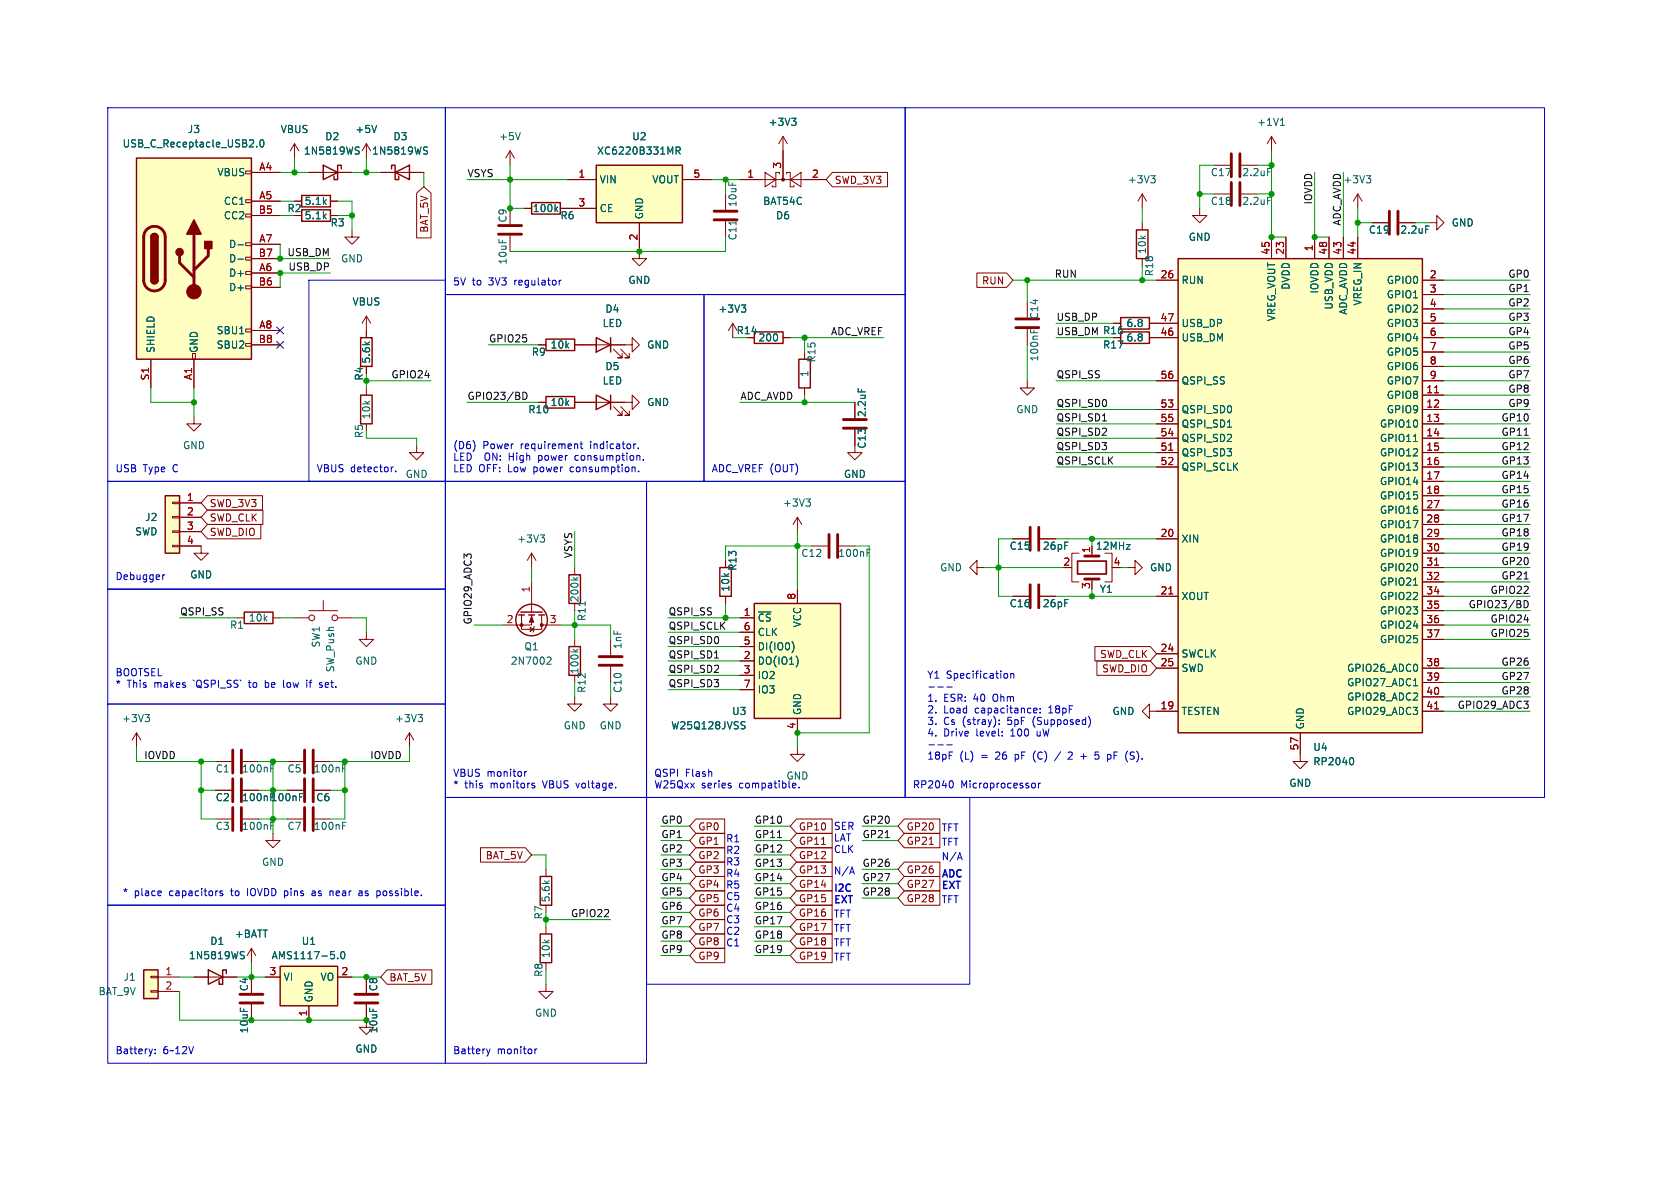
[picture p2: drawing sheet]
<svg xmlns="http://www.w3.org/2000/svg" width="297mm" height="210mm" viewBox="0 0 297 210" stroke-linecap="round" stroke-linejoin="round" font-family="sans-serif">
<g fill="none" stroke="#840000" stroke-width=".18">
<path d="M43.4 37.8h1v.6h-1zM43.4 35.3h1v.5h-1zM43.4 30.2h1v.5h-1zM44.4 30.5h5.1M44.4 35.6h5.1M44.4 38.1h5.1M52.1 35.6h1.2M52.1 25.4l-.8 1.3M52.1 25.4v2.5M52.1 25.4l.7 1.3M54.6 30.5h7.6M58.4 35.6h1.3"/>
<path d="M58.4 38.1h1.3M64.8 25.4l-.8 1.3M64.8 25.4v2.5M64.8 25.4l.7 1.3M67.3 30.5h7.6M73.7 34.1l1.2-1.1 1.3 1.1v8h-2.5zM90.2 26.7v2.5M90.2 26.7l-.8 1.2M90.2 26.7l.7 1.2M92.7 36.8h1.3M99.1 36.8h6.3M100.3 31.8h5.1"/>
<path d="M113 39.4v6.3h1.3l-1.3 1.3-1.2-1.3h1.2M120.6 31.8h5.1M128.3 34.3v2.8M128.3 39.1v2.8M130.8 31.8h15.2M135.3 30.5l1.9 1.3-1.9 1.2zM137.8 30.7v-.2h-.6v2.5h-.7v-.2M138.4 24.1v7.7M138.4 24.1l-.7 1.3M138.4 24.1l.8 1.3M139.1 30.7v-.2h.6v2.5h.6v-.2M139.7 31.8l1.9-1.3v2.5z"/>
<path d="M147.2 30.5h9.7v2.5h-9.7l-1.2-1.2zM201.9 34.3v2.5M201.9 39.4v1.2M201.9 34.3l-.7 1.3M201.9 34.3l.8 1.3M212.1 36.8v1.3h1.3l-1.3 1.3-1.3-1.3h1.3M214.6 34.3h2.8M214.6 29.2h2.8M219.5 34.3h2.7M219.5 29.2h2.7M224.8 24.1l-.8 1.3M224.8 24.1v2.6"/>
<path d="M224.8 24.1l.8 1.3M240 34.3v2.5M240 34.3l-.7 1.3M240 34.3l.8 1.3M242.6 39.4h2.8M247.4 39.4h2.8M252.7 39.4h1.3v-1.3l1.3 1.3-1.3 1.2v-1.2M43.4 58.2h1v.5h-1zM43.4 50.5h1v.6h-1zM43.4 48h1v.5h-1zM43.4 45.5h1v.5h-1zM43.4 42.9h1v.5h-1z"/>
<path d="M44.4 48.3h5.1M44.4 43.2h5.1M44.4 58.4h5.1M44.4 50.8h5.1M44.4 45.7h5.1M62.2 40.6v1.3h1.3l-1.3 1.3-1.2-1.3h1.2M64.8 55.9v3.8M64.8 55.9l-.8 1.3M64.8 55.9l.7 1.3M90.2 41.7v2.8M129.5 57.2l.8 1.2M129.5 57.2v2.5"/>
<path d="M129.5 57.2l-.7 1.2M138.4 59.7h1.3M172.7 48.3h5.3l1.1 1.2-1.1 1.3h-5.3zM181.6 53.3v2.8M181.6 58.2v2.8M196.8 57.2h1.3M201.9 45.7v1.3M203.2 59.7h5.1M203.2 57.2h5.1M204.5 49.5h3.8M224.8 41.9v3.8M227.3 41.9v3.8"/>
<path d="M232.4 41.9v3.8M234.9 41.9v3.8M237.5 41.9v3.8M240 41.9v3.8M251.5 49.5h3.8M251.5 52.1h3.8M251.5 54.6h3.8M251.5 59.7h3.8M251.5 57.2h3.8M26.7 63.5v5.1M34 62.5h.5v1h-.5zM34.3 73.7v1.2h1.3l-1.3 1.3-1.3-1.3h1.3"/>
<path d="M34.3 63.5v5.1M43.4 60.7h1v.5h-1zM44.4 61h5.1M64.8 68.6v1.3M73.7 78.7v1.3h1.2l-1.2 1.3-1.3-1.3h1.3M95.2 61h1.3M95.2 71.1h1.3M101.6 61h10.2v-1.3l1.2 1.3-1.2 1.2v-1.2M101.6 71.1h10.2v-1.2l1.2 1.2-1.2 1.3v-1.3M108.5 71.9l1.5 1.5h-.8h.8v-.8M108.5 61.7l1.5 1.5h-.8h.8v-.7M109.7 71.9l1.6 1.5h-.8h.8v-.8"/>
<path d="M109.7 61.7l1.6 1.5h-.8h.8v-.7M142.2 62.2v1.3M142.2 68.6v1.3M151.1 75.9v4.1h1.3l-1.3 1.3-1.2-1.3h1.2M151.1 71.1v2.8M181.6 67.3v1.3h1.3l-1.3 1.3-1.3-1.3h1.3M204.5 72.4h3.8M204.5 74.9h3.8M204.5 77.5h3.8M204.5 67.3h3.8M251.5 69.9h3.8M251.5 72.4h3.8"/>
<path d="M251.5 74.9h3.8M251.5 77.5h3.8M251.5 67.3h3.8M251.5 62.2h3.8M251.5 64.8h3.8M30.5 96.4h1.2v.2h-1.2zM30.5 93.9h1.2v.2h-1.2zM30.5 91.3h1.2v.3h-1.2zM30.5 88.8h1.2v.2h-1.2zM31.7 96.5h3.9v1.3h1.2l-1.2 1.3-1.3-1.3h1.3M31.7 88.9h3.9M31.7 91.4h3.9"/>
<path d="M31.7 94h3.9M36.7 92.7h9.4v2.6h-9.4l-1.1-1.3zM36.7 87.6h9.7v2.6h-9.7l-1.1-1.3zM36.7 90.2h9.8v2.5h-9.8l-1.1-1.3zM94 97.8v2.5M94 97.8l-.8 1.3M94 97.8l.7 1.3M128.3 99.1v1.2M141 91.4l-.8 1.3M141 91.4v2.6M141 91.4l.7 1.3M143.5 96.5h2.8"/>
<path d="M148.3 96.5h2.8M179.1 95.3h2.8M183.9 95.3h2.8M190.8 97.8h-1.3v5.1h1.3M193 96.5v1.3M195.3 97.8h1.3v5.1h-1.3M204.5 95.3h3.8M204.5 80h3.8M204.5 82.6h3.8M251.5 95.3h3.8M251.5 80h3.8M251.5 82.6h3.8"/>
<path d="M251.5 85.1h3.8M251.5 87.6h3.8M251.5 90.2h3.8M251.5 92.7h3.8M251.5 97.8h3.8M41.9 109.2h1.3M48.3 109.2h1.2M52.1 109.2h2.5M54.6 108h5.1M57.1 106.2v1.8M59.7 109.2h2.5M64.8 111.8v1.2h1.2l-1.2 1.3-1.3-1.3h1.3"/>
<path d="M92.2 108.7v2.6h3.6v-2.6M93.7 110.9l.7 .4-.7 .3zM94 108.7v1.8h-5.1M94 102.9v5.3M94.5 110.7l-.1 .2v.7l-.2 .2M95.8 110.5h3.3M101.6 100.3v1.3M101.6 106.7v1.3M101.6 113v1.3M101.6 119.4v1.3M107.9 113v2.8M107.9 117.9v2.8"/>
<path d="M128.3 105.4v1.3M130.8 109.2h2.5M130.8 116.8h2.5M130.8 119.4h2.5M130.8 114.3h2.5M130.8 111.8h2.5M141 104.1v2.6M172.7 100.3v1.3l-1.3-1.3 1.3-1.2v1.2h1.3M179.1 105.4h2.8M183.9 105.4h2.8M189.2 100.3h.3M193 102.4v.5"/>
<path d="M193.6 114.3h9.8l1.1 1.3-1.1 1.2h-9.8zM193.9 116.8h9.5l1.1 1.3-1.1 1.3h-9.5zM199.4 100.3h1.3v-1.2l1.2 1.2-1.2 1.3v-1.3M204.5 105.4h3.8M204.5 115.6h3.8M204.5 118.1h3.8M251.5 110.5h3.8M251.5 100.3h3.8M251.5 105.4h3.8M251.5 118.1h3.8M251.5 102.9h3.8M251.5 108h3.8"/>
<path d="M251.5 113h3.8M24.1 129.5l-.7 1.3M24.1 129.5v2.6M24.1 129.5l.8 1.3M38.1 134.6h2.8M38.1 139.7h2.8M42.9 134.6h2.8M42.9 139.7h2.8M50.8 134.6h2.8M50.8 139.7h2.8M55.6 134.6h2.8M55.6 139.7h2.8"/>
<path d="M72.4 129.5l.8 1.3M72.4 129.5v2.6M72.4 129.5l-.8 1.3M101.6 123.2v1.3h1.3l-1.3 1.2-1.3-1.2h1.3M107.9 123.2v1.3h1.3l-1.3 1.2-1.2-1.2h1.2M130.8 121.9h2.5M141 132.1v1.3h1.2l-1.2 1.2-1.3-1.2h1.3M141 127v2.5M203.2 125.7v1.3l-1.3-1.3 1.3-1.2v1.2h5.1M229.9 129.5v5.1h1.2l-1.2 1.3-1.3-1.3h1.3M251.5 125.7h3.8M251.5 120.7h3.8"/>
<path d="M251.5 123.2h3.8M38.1 144.8h2.8M42.9 144.8h2.8M48.3 147.3v1.3h1.2l-1.2 1.3-1.3-1.3h1.3M50.8 144.8h2.8M55.6 144.8h2.8M84.9 149.9h8l1.1 1.2-1.1 1.3h-8zM96.5 153.7v1.2M123 144.8h5.1v2.5h-5.1l-1.1-1.2zM123 152.4h5.1v2.5h-5.1l-1.1-1.2zM123 147.3h5.1v2.6h-5.1l-1.1-1.3zM123 149.9h5.1v2.5h-5.1l-1.1-1.3z"/>
<path d="M123 154.9h5.1v2.6h-5.1l-1.1-1.3zM123 157.5h5.1v2.5h-5.1l-1.1-1.2zM140.8 144.8h6.3v2.5h-6.3l-1.1-1.2zM140.8 147.3h6.3v2.6h-6.3l-1.1-1.3zM140.8 157.5h6.3v2.5h-6.3l-1.1-1.2zM140.8 154.9h6.3v2.6h-6.3l-1.1-1.3zM140.8 149.9h6.3v2.5h-6.3l-1.1-1.3zM140.8 152.4h6.3v2.5h-6.3l-1.1-1.2zM145.2 149.3h.8M159.9 147.3h6.3v2.6h-6.3l-1.2-1.3zM159.9 154.9h6.3v2.6h-6.3l-1.2-1.3zM159.9 157.5h6.3v2.5h-6.3l-1.2-1.2z"/>
<path d="M159.9 144.8h6.3v2.5h-6.3l-1.2-1.2zM159.9 152.4h6.3v2.5h-6.3l-1.2-1.2zM164.3 149.3h.7M26.7 175.1h1.2v.3h-1.2zM26.7 172.6h1.2v.2h-1.2zM27.9 172.7h3.8M27.9 175.3h3.8M34.3 172.7h7.6M44.4 167.6v2.6M44.4 177.5v2.8M44.4 167.6l-.7 1.3M44.4 167.6l.8 1.3"/>
<path d="M47 172.7h2.5M54.6 177.8v2.5M59.7 172.7h2.5M64.8 177.5v4.1h1.2l-1.2 1.3-1.3-1.3h1.3M64.8 172.7v2.8M68.4 171.4h7.9v2.6h-7.9l-1.1-1.3zM96.5 174v1.3h1.3l-1.3 1.2-1.3-1.2h1.3M96.5 163.8v1.3M123 160h5.1v2.6h-5.1l-1.1-1.3zM123 167.6h5.1v2.6h-5.1l-1.1-1.3zM123 162.6h5.1v2.5h-5.1l-1.1-1.3zM123 165.1h5.1v2.5h-5.1l-1.1-1.2z"/>
<path d="M140.8 160h6.3v2.6h-6.3l-1.1-1.3zM140.8 165.1h6.3v2.5h-6.3l-1.1-1.2zM140.8 167.6h6.3v2.6h-6.3l-1.1-1.3zM140.8 162.6h6.3v2.5h-6.3l-1.1-1.3z"/>
<circle cx="55.1" cy="109.2" r=".51"/>
<circle cx="59.2" cy="109.2" r=".51"/>
</g>
<g fill="none" stroke="#006464" stroke-width=".18">
<path d="M45.4 25.9v.1M46.1 24.8l.1-.1a.68 .68 0 0 1 .5 .6 .68 .68 0 0 1-.5 .7l-.1-.1-.2-.4zM63 26h.5M63 26.6l.4 .1 .1 .3-.2 .2h-.3M66.6 22.2l-.4 1.2M75.1 26h.5M75.1 26.6l.4 .1 .1 .3-.3 .2h-.3M92 23.4l-.4 1.3M98.2 36.9l.4 .5M98.6 36.6l-.5 .4M119.5 26.6h.6l.2-.2-.1-.3-.7-.1v1.2M119.8 26.6l.5 .6"/>
<path d="M130.1 39v.8M139.9 20.9h.8l-.4 .5M140.5 21.4l.2 .2v.3l-.2 .3M203.4 31.1h.8l-.4 .4M204 31.5l.2 .3v.3l-.2 .2M224.1 34.9h.6M224.1 29.8h.6M226.4 22.2h.7M226.5 21.2l.2-.3v1.3M241.5 31.1h.8l-.4 .4M242.1 31.5l.2 .3v.3l-.2 .2M252 39.9h.6"/>
<path d="M42.1 43.3h.9M42.1 45.8h.9M131.1 53.9h.7l-.4 .5M131.6 54.4l.2 .2v.3l-.2 .3M182.2 58.2v.6M182.8 58.4v.4M151.7 68.7v.6M217 75.5h.7M249.9 78h.7M95.5 94.6h.8l-.4 .4M96 95l.3 .3v.3l-.3 .2M142.5 88.2h.8l-.5 .5"/>
<path d="M143 88.7l.3 .2v.3l-.3 .3M153.3 97.7h.4M153.3 97.1h.6M96.9 116.1l.4 .1 .1 .3-.8 .9h.8M101.3 114.8l.5 .4M101.3 102.1l.5 .4M102.2 114.8l-.5 .3M102.2 102.1l-.5 .3M103.4 106.3v.8M140.1 113.5a1.49 1.49 0 0 1 0 1.8M141 116.5v.9M249.9 103.4h.7"/>
<path d="M25.6 126.3h.8l-.4 .5M26.2 126.8l.2 .2v.3l-.2 .3M47.9 135.8h.4M47.9 135.2h.6M60.6 135.8h.4M60.6 135.2h.6M73.9 126.3h.8l-.4 .5M74.4 126.8l.3 .2v.3l-.3 .3M131.2 127.6h.5M131.5 128.2l.2 .3-.2 .3M239 133.9a.79 .79 0 0 1 0 1.3M249.9 121.2h.7"/>
<path d="M47.9 146h.4M47.9 145.4h.6M52.9 140.9h.5M52.9 140.3h.7M60.6 146h.4M60.6 145.4h.6M42.7 168.8l.4 .1 .1 .3-.2 .3h-.3M42.7 168.2l.5 .1M59.7 169.4v.1M60.4 168.3l.1-.1a.68 .68 0 0 1 .5 .7 .68 .68 0 0 1-.5 .6 .84 .84 0 0 1-.1-1.2z"/>
</g>
<g fill="none" stroke="#840000" stroke-width=".25">
<path d="M24.1 27.9h20.3v35.6h-20.3zM53.3 34.5h5.1v2.1h-5.1zM53.3 37.1h5.1v2h-5.1zM57.1 29.2l2.6 1.3-2.6 1.3zM60.3 29.8v-.6h-.6v2.6h-.6v-.7M69.2 29.8v-.6h.6v2.6h.7v-.7M69.8 30.5l2.6-1.3v2.6zM94 35.8h5.1v2h-5.1zM105.4 29.2h15.2v10.2h-15.2zM26.7 49.5a.64 .64 0 0 0 .6 .7 .64 .64 0 0 0 .6-.7M26.7 41.9a.64 .64 0 0 1 .6-.6 .64 .64 0 0 1 .6 .6M63.8 59.7h2v5.1h-2z"/>
<path d="M96.5 59.9h5.1v2.1h-5.1zM105.4 59.7l2.5 1.3-2.5 1.2zM107.9 59.7v2.5M133.3 58.7h5.1v2h-5.1zM198.1 58.7h5.1v2h-5.1zM198.1 56.1h5.1v2.1h-5.1zM200.9 40.6h2v5.1h-2zM208.3 45.7h43.2v83.8h-43.2zM63.8 69.9h2v5h-2zM96.5 70.1h5.1v2h-5.1zM105.4 69.9l2.5 1.2-2.5 1.3zM107.9 69.9v2.5"/>
<path d="M141.2 63.5h2.1v5.1h-2.1zM29.2 87.6h2.5v10.2h-2.5zM43.2 108.2h5.1v2h-5.1zM91.7 108.7h1M92.1 108.2h3.8M93.5 108.7h1M95.2 108.7h1.1M100.6 114.3h2v5.1h-2zM100.6 101.6h2v5.1h-2zM127.3 100.3h2v5.1h-2zM133.3 106.7h15.3v20.3h-15.3zM95.5 154.9h2v5.1h-2z"/>
<path d="M25.4 171.5h2.5v5h-2.5zM36.8 171.5l2.6 1.2-2.6 1.3zM40 172.1v-.6h-.6v2.5h-.7v-.6M49.5 170.8h10.2v7h-10.2zM95.5 165.1h2v5.1h-2z"/>
<circle cx="94" cy="109.6" r="2.79"/>
</g>
<g fill="#840000" stroke="#840000" stroke-width=".18">
<path d="M94 109l.4 1h-.8z"/>
<circle cx="92.2" cy="110.5" r=".25"/>
<circle cx="95.8" cy="110.5" r=".25"/>
<circle cx="34.3" cy="51.6" r="1.27"/>
<circle cx="138.4" cy="31.7" r=".25"/>
</g>
<g fill="#ffffc2" stroke="#ffffc2" stroke-width=".18">
<path d="M24.1 27.9h20.3v35.6h-20.3z"/>
<path d="M105.4 29.2h15.2v10.2h-15.2z"/>
<path d="M133.3 106.7h15.3v20.3h-15.3z"/>
<path d="M208.3 45.7h43.2v83.8h-43.2z"/>
<path d="M25.4 171.5h2.5v5h-2.5z"/>
<path d="M29.2 87.6h2.5v10.2h-2.5z"/>
<path d="M49.5 170.8h10.2v7h-10.2z"/>
</g>
<g fill="none" stroke="#840000" stroke-width=".51">
<path d="M88.1 39.9h4.1M126.2 37.3h4.1M126.2 38.9h4.1M217.7 27.2v4M217.7 32.3v4M219.2 27.2v4M219.2 32.3v4M245.6 37.3v4.1M247.1 37.3v4.1M26 40.6a1.9 1.9 0 0 1 2-.4 1.9 1.9 0 0 1 1.2 1.7v7.6a1.91 1.91 0 0 1-1.9 1.9 1.91 1.91 0 0 1-1.9-1.9v-7.8l.2-.6zM31.7 45.2v1.3l2.6 2.5M34.3 41.4v10.2"/>
<path d="M36.8 43.9v1.3l-2.5 2.6M88.1 41.4h4.1M179.6 57.9h4M179.6 56.4h4M149.1 74.2h4.1M149.1 75.7h4.1M146.6 94.5v4.1M148.1 94.5v4.1M182.1 93.2v4.1M183.6 93.2v4.1M191.8 98.3h2.5M105.9 116.1h4.1"/>
<path d="M105.9 117.6h4.1M182.1 103.4v4M183.6 103.4v4M191.8 102.4h2.5M41.1 132.6v4.1M41.1 137.7v4M42.7 132.6v4.1M42.7 137.7v4M53.8 132.6v4.1M53.8 137.7v4M55.4 132.6v4.1M55.4 137.7v4"/>
<path d="M41.1 142.7v4.1M42.7 142.7v4.1M53.8 142.7v4.1M55.4 142.7v4.1M42.4 177.3h4.1M42.4 175.8h4.1M62.7 177.3h4.1M62.7 175.8h4.1"/>
</g>
<g fill="#840000" stroke="#840000" stroke-width=".25">
<path d="M26.7 49.5h1.2a.64 .64 0 0 1-.6 .7 .64 .64 0 0 1-.6-.7z"/>
<path d="M26.7 41.9h1.2v7.6h-1.2z"/>
<path d="M26.9 41.5a.64 .64 0 0 1 .6-.2 .64 .64 0 0 1 .4 .6h-1.2z"/>
<path d="M34.3 38.9l1.3 2.5h-2.6z"/>
<path d="M36.2 42.7h1.3v1.2h-1.3z"/>
<circle cx="31.7" cy="44.6" r=".63"/>
</g>
<path d="M190.5 99.2h5.1v2.3h-5.1z" fill="none" stroke="#840000" stroke-width=".3"/>
<path d="M206.6 79.6h.7M253.6 69.4h.7M253.6 99.9h.7M206.6 105h.7M253.6 125.3h.7" fill="none" stroke="#a90000" stroke-width=".18"/>
<path d="M92.4 69.3a.64 .64 0 0 1 .8 .7 .64 .64 0 0 1-.8 .6zM194.9 74.4h.7M269.4 77h.8M126.3 116.3h.7M269.4 106.2a.64 .64 0 0 1 .8 .6 .64 .64 0 0 1-.8 .6zM269.4 102.4h.8M137.4 148.1h.8M156.5 148.1h.7" fill="none" stroke="#0f0f0f" stroke-width=".18"/>
<g fill="none" stroke="#0000c2" stroke-width=".18">
<path d="M19 19.1h59.7v66h-59.7zM78.7 19.1h81.3v33h-81.3zM160 19.1h113v121.9h-113zM54.6 49.5h24.1v35.6h-24.1zM78.7 52.1h45.8v33h-45.8zM98.9 49.5v.9M99.2 49.5l-.3 .3M124.5 52.1h35.5v33h-35.5zM83.9 78.4v.9M102.5 78.5h.5M102.7 78v1.1l.3 .2M112.4 78.5h-.2"/>
<path d="M112.8 79.2v.1M19 85.1h59.7v19h-59.7zM69.5 82.6h-.2M70 83.3v.1M78.7 85.1h35.6v55.9h-35.6zM101.9 80.5l-.3 .3v.3l.3 .3M112.2 82.6l.1 .8M112.9 83.3v.1M113.7 81.2v.2M114.3 85.1h45.7v55.9h-45.7zM19 104.1h59.7v20.4h-59.7zM28.8 101.6v.9"/>
<path d="M29.1 101.6l-.3 .3M177.7 119l.3 .1 .1 .2v.5l-.4 .1M178.7 119.2l.2-.2 .3 .1v.8M178.7 119v.9M19 124.5h59.7v35.5h-59.7zM46.9 120.2v1.3M46.9 121.4l.1 .1M47 120.7h-.1M50.1 120.2v1.1l.2 .2M54.2 120.2v.2M54.2 120.7v.8M54.6 120.7h.5"/>
<path d="M56.6 120.7h.3M56.6 121.1h.3l.1 .2-.2 .2h-.2M92.7 136.4v.8M93.1 136.4l-.4 .2M94.1 138.5h.4M94.1 138.8l.5 .2-.1 .2-.4 .1M129.2 138.9v.3M140.6 139.2l-.3 .1M140.7 138.6v.1l-.6 .2M141.3 139.2v.1M164.2 121.5h1M164.2 131.7h1"/>
<path d="M165.8 121.5h1M165.8 131.7h1M167.4 121.5h.9M167.4 131.7h.9M168.2 138a.79 .79 0 0 1 0 1.3M176.6 128v.1M176.6 127.3v.1M182.5 138.5l.3-.1 .2 .3-.1 .5h-.4M182.8 126h.5M182.8 125.2h.4l.1 .3-.6 .1M182.8 133.1l-.1 .5 .1 .7M183.6 138.4v.9"/>
<path d="M183.9 125.9v.1M183.9 125.2v.2M183.9 138.4l-.3 .3M187.5 132.9l-1.1 1.6M189.5 133l-.5-.1-.2 .2M189.5 133.5l-.7 .7h.8M191.1 133.7h1M191.6 133.2v1M192.7 127l.1 .5-.1 .7M193.6 132.9h.6M193.7 133.4h.3l.3 .3-.1 .4-.5 .1M200 132.9l.5 .1"/>
<path d="M200 133.5l.4 .2M200.4 134.1l-.4 .1M28.5 157.6v.2l-.6 .1M39.3 157.6l-.3-.1-.1 .2v.2l.4 .1v.3h-.4M55.6 157.5l-.4 .1M55.6 157.9h-.3l-.2 .1 .1 .3h.4M58.4 157.6l.3-.1 .2 .2M63.5 158.3h.5M63.5 157.6h.5v.7M64 157.8l-.5 .1M67.1 157.6l.1 .1-.1 .6M78.7 141h35.6v47h-35.6z"/>
<path d="M114.3 141h57.1v33h-57.1zM150.3 154.2h.6M150.6 153.3l.4 1.2M169.4 151.6h.6M169.7 150.7l.4 1.3M19 160h59.7v28h-59.7zM27 185.4l-.4 .9M27.4 186.2v.1M27.4 185.5v.1M86 185.4l.3 .9M86.3 186.3l-.1 .3M86.6 185.4l-.3 .9"/>
<path d="M94.6 185.4v.9M94.9 185.4l-.3 .3"/>
</g>
<g fill="none" stroke="#009600" stroke-width=".18">
<path d="M49.5 30.5h5.1M49.5 35.6h2.6M49.5 38.1h2.6M52.1 27.9v2.6M59.7 35.6h2.5v5M59.7 38.1h2.5M62.2 30.5h5.1M64.8 27.9v2.6M74.9 30.5v2.5M82.5 31.8h17.8M90.2 29.2v7.6h2.5M125.7 31.8h5.1"/>
<path d="M128.3 31.8v2.5M201.9 36.8v2.6M212.1 34.3h2.5M214.6 29.2h-2.5v7.6M222.2 34.3h2.6M222.2 29.2h2.6M224.8 26.7v15.2h2.5M232.4 30.5v11.4h2.5M237.5 30.5v11.4M240 36.8v5.1M240 39.4h2.6M250.2 39.4h2.5"/>
<path d="M49.5 43.2v2.5h8.9M58.4 48.3h-8.9v2.5M128.3 41.9v2.6h-38.1M129.5 59.7h2.6M139.7 59.7h16.5M142.2 59.7v2.5M179.1 49.5h25.4M181.6 49.5v3.8M186.7 59.7h10.1M186.7 57.2h10.1M201.9 47v2.5M255.3 49.5h15.2"/>
<path d="M255.3 59.7h15.2M255.3 57.2h15.2M255.3 52.1h15.2M255.3 54.6h15.2M26.7 68.6v2.5h7.6M34.3 68.6v5.1M64.8 77.5h8.9v1.2M76.2 67.3h-11.4v1.3M82.5 71.1h12.7M86.4 61h8.8M130.8 71.1h20.3M142.2 69.9v1.2"/>
<path d="M181.6 61v6.3M186.7 77.5h17.8M186.7 67.3h17.8M186.7 74.9h17.8M186.7 72.4h17.8M255.3 77.5h15.2M255.3 67.3h15.2M255.3 74.9h15.2M255.3 72.4h15.2M255.3 69.9h15.2M255.3 64.8h15.2M255.3 62.2h15.2"/>
<path d="M101.6 94v6.3M141 94v10.1M143.5 96.5h-15.2v2.6M151.1 96.5h2.6v33h-12.7v2.6M179.1 95.3h-2.6v10.1h2.6M186.7 95.3h17.8M186.7 80h17.8M186.7 82.6h17.8M193 95.3v1.2M255.3 95.3h15.2M255.3 80h15.2M255.3 82.6h15.2"/>
<path d="M255.3 97.8h15.2M255.3 85.1h15.2M255.3 92.7h15.2M255.3 90.2h15.2M255.3 87.6h15.2M31.7 109.2h10.2M49.5 109.2h2.6M62.2 109.2h2.6v2.6M83.8 110.5h5.1M94 100.3v2.6M99.1 110.5h8.8v2.5M101.6 108v5"/>
<path d="M118.1 109.2h12.7M118.1 114.3h12.7M118.1 116.8h12.7M118.1 119.4h12.7M118.1 111.8h12.7M128.3 106.7v2.5M174 100.3h14M186.7 105.4h17.8M193 104.1v1.3M198.1 100.3h1.3M255.3 110.5h15.2M255.3 105.4h15.2"/>
<path d="M255.3 100.3h15.2M255.3 102.9h15.2M255.3 108h15.2M255.3 118.1h15.2M255.3 113h15.2M24.1 132.1v2.5h14M35.6 134.6v10.2h2.5M35.6 139.7h2.5M45.7 134.6h5.1M45.7 139.7h5.1M48.3 134.6v12.7M58.4 139.7h2.6"/>
<path d="M61 134.6v10.2h-2.6M72.4 132.1v2.5h-14M101.6 120.7v2.5M107.9 120.7v2.5M118.1 121.9h12.7M255.3 120.7h15.2M255.3 125.7h15.2M255.3 123.2h15.2M45.7 144.8h5.1M94 151.1h2.5v2.6M116.8 156.2h5.1M116.8 146.1h5.1"/>
<path d="M116.8 151.1h5.1M116.8 148.6h5.1M116.8 158.8h5.1M116.8 153.7h5.1M133.3 156.2h6.4M133.3 146.1h6.4M133.3 151.1h6.4M133.3 148.6h6.4M133.3 158.8h6.4M133.3 153.7h6.4M152.4 156.2h6.3M152.4 146.1h6.3"/>
<path d="M152.4 148.6h6.3M152.4 158.8h6.3M152.4 153.7h6.3M31.7 172.7h2.6M31.7 175.3v5h33.1M41.9 172.7h5.1M44.4 170.2v2.5M62.2 172.7h5.1M96.5 171.5v2.5M107.9 162.6h-11.4v1.2M116.8 163.8h5.1M116.8 166.4h5.1"/>
<path d="M116.8 168.9h5.1M116.8 161.3h5.1M133.3 163.8h6.4M133.3 166.4h6.4M133.3 168.9h6.4M133.3 161.3h6.4"/>
</g>
<path d="M48.9 57.8l1.2 1.2M50.1 57.8l-1.2 1.2M48.9 60.4l1.2 1.2M50.1 60.4l-1.2 1.2" fill="none" stroke="#000084" stroke-width=".18"/>
<g fill="#009600" stroke="#009600" stroke-width=".18">
<circle cx="49.5" cy="45.7" r=".46"/>
<circle cx="49.5" cy="48.3" r=".46"/>
<circle cx="64.8" cy="30.5" r=".46"/>
<circle cx="52.1" cy="30.5" r=".46"/>
<circle cx="62.2" cy="38.1" r=".46"/>
<circle cx="90.2" cy="36.8" r=".46"/>
<circle cx="35.6" cy="139.7" r=".46"/>
<circle cx="48.3" cy="139.7" r=".46"/>
<circle cx="35.6" cy="134.6" r=".46"/>
<circle cx="48.3" cy="134.6" r=".46"/>
<circle cx="61" cy="134.6" r=".46"/>
<circle cx="61" cy="139.7" r=".46"/>
<circle cx="34.3" cy="71.1" r=".46"/>
<circle cx="64.8" cy="67.3" r=".46"/>
<circle cx="101.6" cy="110.5" r=".46"/>
<circle cx="90.2" cy="31.8" r=".46"/>
<circle cx="128.3" cy="31.8" r=".46"/>
<circle cx="142.2" cy="71.1" r=".46"/>
<circle cx="193" cy="95.3" r=".46"/>
<circle cx="113" cy="44.5" r=".46"/>
<circle cx="142.2" cy="59.7" r=".46"/>
<circle cx="201.9" cy="49.5" r=".46"/>
<circle cx="181.6" cy="49.5" r=".46"/>
<circle cx="232.4" cy="41.9" r=".46"/>
<circle cx="240" cy="39.4" r=".46"/>
<circle cx="128.3" cy="109.2" r=".46"/>
<circle cx="193" cy="105.4" r=".46"/>
<circle cx="176.5" cy="100.3" r=".46"/>
<circle cx="141" cy="96.5" r=".46"/>
<circle cx="212.1" cy="34.3" r=".46"/>
<circle cx="224.8" cy="41.9" r=".46"/>
<circle cx="224.8" cy="29.2" r=".46"/>
<circle cx="224.8" cy="34.3" r=".46"/>
<circle cx="54.6" cy="180.3" r=".46"/>
<circle cx="48.3" cy="144.8" r=".46"/>
<circle cx="44.4" cy="172.7" r=".46"/>
<circle cx="44.4" cy="180.3" r=".46"/>
<circle cx="64.8" cy="172.7" r=".46"/>
<circle cx="64.8" cy="180.3" r=".46"/>
<circle cx="96.5" cy="162.6" r=".46"/>
<circle cx="141" cy="129.5" r=".46"/>
</g>
<g font-size="1.8" fill="#006464">
<text x="33.1" y="23.7">J3</text>
<text x="49.5" y="23.7">VBUS</text>
<text x="62.7" y="23.7">+5V</text>
<text x="135.8" y="22.5">+3V3</text>
<text x="222.1" y="22.5">+1V1</text>
<text x="21.6" y="26.3">USB_C_Receptacle_USB2.0</text>
<text x="53.6" y="27.5">1N5819WS</text>
<text x="57.4" y="25">D2</text>
<text x="65.7" y="27.5">1N5819WS</text>
<text x="69.5" y="25">D3</text>
<text x="88.1" y="25">+5V</text>
<text x="105.5" y="27.5">XC6220B331MR</text>
<text x="111.7" y="25">U2</text>
<text x="38.3" y="31.3">VBUS</text>
<text x="105.9" y="32.6">VIN</text>
<text x="115.2" y="32.6">VOUT</text>
<text x="199.3" y="32.6">+3V3</text>
<text x="214" y="31.3">C17</text>
<text x="219.5" y="31.3">2.2uF</text>
<text x="39.5" y="36.4">CC1</text>
<text x="39.5" y="39">CC2</text>
<text x="53.8" y="36.4">5.1k</text>
<text x="53.8" y="39">5.1k</text>
<text x="58.3" y="40.2">R3</text>
<text x="89.8" y="39.4" transform="rotate(-90 89.8 39.4)">C9</text>
<text x="94.1" y="37.7">100k</text>
<text x="99" y="39">R6</text>
<text x="105.9" y="37.7">CE</text>
<text x="113.9" y="38.9" transform="rotate(-90 113.9 38.9)">GND</text>
<text x="130.4" y="36.7" transform="rotate(-90 130.4 36.7)">10uF</text>
<text x="134.8" y="36.4">BAT54C</text>
<text x="137.1" y="39">D6</text>
<text x="214" y="36.4">C18</text>
<text x="219.5" y="36.4">2.2uF</text>
<text x="241.9" y="41.5">C19</text>
<text x="247.5" y="41.5">2.2uF</text>
<text x="256.6" y="40.2">GND</text>
<text x="40.4" y="44">D-</text>
<text x="40.4" y="46.6">D-</text>
<text x="60.2" y="46.6">GND</text>
<text x="89.8" y="46.9" transform="rotate(-90 89.8 46.9)">10uF</text>
<text x="130.4" y="42.6" transform="rotate(-90 130.4 42.6)">C11</text>
<text x="202.8" y="45" transform="rotate(-90 202.8 45)">10k</text>
<text x="210.1" y="42.8">GND</text>
<text x="40.4" y="49.1">D+</text>
<text x="40.4" y="51.7">D+</text>
<text x="111" y="50.4">GND</text>
<text x="204.1" y="48.9" transform="rotate(-90 204.1 48.9)">R18</text>
<text x="208.8" y="50.4">RUN</text>
<text x="228.2" y="51.3" transform="rotate(-90 228.2 51.3)">DVDD</text>
<text x="233.3" y="52" transform="rotate(-90 233.3 52)">IOVDD</text>
<text x="245.1" y="50.4">GPIO0</text>
<text x="245.1" y="52.9">GPIO1</text>
<text x="38.2" y="59.3">SBU1</text>
<text x="62.2" y="54.2">VBUS</text>
<text x="106.4" y="58">LED</text>
<text x="106.9" y="55.5">D4</text>
<text x="126.9" y="55.5">+3V3</text>
<text x="183.7" y="56.6" transform="rotate(-90 183.7 56.6)">C14</text>
<text x="199" y="58">6.8</text>
<text x="208.8" y="58">USB_DP</text>
<text x="225.7" y="56.9" transform="rotate(-90 225.7 56.9)">VREG_VOUT</text>
<text x="235.8" y="54.8" transform="rotate(-90 235.8 54.8)">USB_VDD</text>
<text x="238.4" y="55.7" transform="rotate(-90 238.4 55.7)">ADC_AVDD</text>
<text x="240.9" y="54.1" transform="rotate(-90 240.9 54.1)">VREG_IN</text>
<text x="245.1" y="55.5">GPIO2</text>
<text x="245.1" y="58">GPIO3</text>
<text x="27.5" y="62.5" transform="rotate(-90 27.5 62.5)">SHIELD</text>
<text x="35.2" y="62.5" transform="rotate(-90 35.2 62.5)">GND</text>
<text x="38.2" y="61.8">SBU2</text>
<text x="65.6" y="64.4" transform="rotate(-90 65.6 64.4)">5.6k</text>
<text x="93.9" y="63.1">R9</text>
<text x="97.2" y="61.8">10k</text>
<text x="106.9" y="65.6">D5</text>
<text x="114.3" y="61.8">GND</text>
<text x="134" y="60.6">200</text>
<text x="144.4" y="64.2" transform="rotate(-90 144.4 64.2)">R15</text>
<text x="183.7" y="64" transform="rotate(-90 183.7 64)">100nF</text>
<text x="194.9" y="61.8">R17</text>
<text x="199" y="60.6">6.8</text>
<text x="208.8" y="60.6">USB_DM</text>
<text x="245.1" y="60.6">GPIO4</text>
<text x="245.1" y="63.1">GPIO5</text>
<text x="245.1" y="65.6">GPIO6</text>
<text x="97.2" y="72">10k</text>
<text x="106.4" y="68.2">LED</text>
<text x="114.3" y="72">GND</text>
<text x="143.1" y="66.7" transform="rotate(-90 143.1 66.7)">1</text>
<text x="208.8" y="68.2">QSPI_SS</text>
<text x="245.1" y="70.7">GPIO8</text>
<text x="245.1" y="68.2">GPIO7</text>
<text x="65.6" y="74.2" transform="rotate(-90 65.6 74.2)">10k</text>
<text x="93.3" y="73.3">R10</text>
<text x="153.3" y="73.9" transform="rotate(-90 153.3 73.9)">2.2uF</text>
<text x="179.6" y="73.3">GND</text>
<text x="208.8" y="73.3">QSPI_SD0</text>
<text x="208.8" y="75.8">QSPI_SD1</text>
<text x="243.9" y="75.8">GPIO10</text>
<text x="245.1" y="73.3">GPIO9</text>
<text x="32.3" y="79.6">GND</text>
<text x="153.3" y="79.4" transform="rotate(-90 153.3 79.4)">C13</text>
<text x="208.8" y="80.9">QSPI_SD3</text>
<text x="208.8" y="83.4">QSPI_SCLK</text>
<text x="208.8" y="78.3">QSPI_SD2</text>
<text x="243.9" y="78.3">GPIO11</text>
<text x="243.9" y="80.9">GPIO12</text>
<text x="243.9" y="83.4">GPIO13</text>
<text x="71.6" y="84.7">GND</text>
<text x="138.3" y="89.8">+3V3</text>
<text x="149.1" y="84.7">GND</text>
<text x="243.9" y="86">GPIO14</text>
<text x="243.9" y="88.5">GPIO15</text>
<text x="23.8" y="94.8">SWD</text>
<text x="25.6" y="92.3">J2</text>
<text x="243.9" y="91">GPIO16</text>
<text x="243.9" y="93.6">GPIO17</text>
<text x="91.3" y="96.1">+3V3</text>
<text x="130.4" y="101" transform="rotate(-90 130.4 101)">R13</text>
<text x="141.6" y="98.7">C12</text>
<text x="148.1" y="98.7">100nF</text>
<text x="166.1" y="101.2">GND</text>
<text x="178.4" y="97.4">C15</text>
<text x="184.3" y="97.4">26pF</text>
<text x="193.6" y="97.4">12MHz</text>
<text x="203.2" y="101.2">GND</text>
<text x="208.8" y="96.1">XIN</text>
<text x="243.9" y="96.1">GPIO18</text>
<text x="243.9" y="98.7">GPIO19</text>
<text x="243.9" y="101.2">GPIO20</text>
<text x="33.5" y="102.5">GND</text>
<text x="102.5" y="106.6" transform="rotate(-90 102.5 106.6)">200k</text>
<text x="129.1" y="104.7" transform="rotate(-90 129.1 104.7)">10k</text>
<text x="178.4" y="107.5">C16</text>
<text x="184.3" y="107.5">26pF</text>
<text x="194.3" y="105">Y1</text>
<text x="208.8" y="106.3">XOUT</text>
<text x="243.9" y="103.7">GPIO21</text>
<text x="243.9" y="106.3">GPIO22</text>
<text x="40.6" y="111.4">R1</text>
<text x="43.9" y="110.1">10k</text>
<text x="103.7" y="109.9" transform="rotate(-90 103.7 109.9)">R11</text>
<text x="133.9" y="110.1">~{CS}</text>
<text x="133.9" y="112.6">CLK</text>
<text x="141.8" y="111" transform="rotate(-90 141.8 111)">VCC</text>
<text x="243.9" y="108.8">GPIO23</text>
<text x="243.9" y="111.4">GPIO24</text>
<text x="243.9" y="113.9">GPIO25</text>
<text x="56.7" y="114.6" transform="rotate(-90 56.7 114.6)">SW1</text>
<text x="59.3" y="118.9" transform="rotate(-90 59.3 118.9)">SW_Push</text>
<text x="62.7" y="117.7">GND</text>
<text x="90.2" y="117.7">2N7002</text>
<text x="92.6" y="115.2">Q1</text>
<text x="102.5" y="119.3" transform="rotate(-90 102.5 119.3)">100k</text>
<text x="110.1" y="114.9" transform="rotate(-90 110.1 114.9)">1nF</text>
<text x="133.9" y="117.7">DO(IO1)</text>
<text x="133.9" y="115.2">DI(IO0)</text>
<text x="208.8" y="116.4">SWCLK</text>
<text x="208.8" y="119">SWD</text>
<text x="238" y="119">GPIO26_ADC0</text>
<text x="103.7" y="122.6" transform="rotate(-90 103.7 122.6)">R12</text>
<text x="110.1" y="122.6" transform="rotate(-90 110.1 122.6)">C10</text>
<text x="133.9" y="120.2">IO2</text>
<text x="133.9" y="122.8">IO3</text>
<text x="238" y="121.5">GPIO27_ADC1</text>
<text x="238" y="124.1">GPIO28_ADC2</text>
<text x="21.5" y="127.9">+3V3</text>
<text x="69.7" y="127.9">+3V3</text>
<text x="99.6" y="129.1">GND</text>
<text x="105.9" y="129.1">GND</text>
<text x="118.6" y="129.1">W25Q128JVSS</text>
<text x="129.3" y="126.6">U3</text>
<text x="141.8" y="126.5" transform="rotate(-90 141.8 126.5)">GND</text>
<text x="196.6" y="126.6">GND</text>
<text x="208.8" y="126.6">TESTEN</text>
<text x="230.7" y="129" transform="rotate(-90 230.7 129)">GND</text>
<text x="238" y="126.6">GPIO29_ADC3</text>
<text x="38" y="136.8">C1</text>
<text x="42.7" y="136.8">100nF</text>
<text x="50.7" y="136.8">C5</text>
<text x="55.4" y="136.8">100nF</text>
<text x="232.1" y="132.9">U4</text>
<text x="232.1" y="135.5">RP2040</text>
<text x="38" y="141.8">C2</text>
<text x="42.7" y="141.8">100nF100nF</text>
<text x="55.8" y="141.8">C6</text>
<text x="227.8" y="139.3">GND</text>
<text x="38" y="146.9">C3</text>
<text x="42.7" y="146.9">100nF</text>
<text x="50.7" y="146.9">C7</text>
<text x="55.4" y="146.9">100nF</text>
<text x="46.2" y="153.3">GND</text>
<text x="97.4" y="159.6" transform="rotate(-90 97.4 159.6)">5.6k</text>
<text x="37.1" y="167.2">D1</text>
<text x="41.4" y="166">+BATT</text>
<text x="53.2" y="167.2">U1</text>
<text x="21.7" y="173.6">J1</text>
<text x="33.3" y="169.8">1N5819WS</text>
<text x="47.9" y="169.8">AMS1117-5.0</text>
<text x="50" y="173.6">VI</text>
<text x="56.6" y="173.6">VO</text>
<text x="96.1" y="172.8" transform="rotate(-90 96.1 172.8)">R8</text>
<text x="97.4" y="169.5" transform="rotate(-90 97.4 169.5)">10k</text>
<text x="17.3" y="176.1">BAT_9V</text>
<text x="55.5" y="177.3" transform="rotate(-90 55.5 177.3)">GND</text>
<text x="66.9" y="175.3" transform="rotate(-90 66.9 175.3)">C8</text>
<text x="94.5" y="179.9">GND</text>
<text x="44" y="182.8" transform="rotate(-90 44 182.8)">10uF</text>
<text x="66.9" y="182.8" transform="rotate(-90 66.9 182.8)">10uF</text>
<text x="62.7" y="186.3">GND</text>
</g>
<g font-size="1.8" fill="#a90000">
<text x="138.2" y="29.9" transform="rotate(-90 138.2 29.9)">3</text>
<text x="45.7" y="30.2">A4</text>
<text x="45.7" y="35.3">A5</text>
<text x="102.2" y="31.5">1</text>
<text x="122.5" y="31.5">5</text>
<text x="132" y="31.5">1</text>
<text x="143.4" y="31.5">2</text>
<text x="45.6" y="37.8">B5</text>
<text x="102.2" y="36.6">3</text>
<text x="45.6" y="45.5">B7</text>
<text x="45.7" y="42.9">A7</text>
<text x="112.8" y="42.6" transform="rotate(-90 112.8 42.6)">2</text>
<text x="224.5" y="45.1" transform="rotate(-90 224.5 45.1)">45</text>
<text x="227.1" y="45.1" transform="rotate(-90 227.1 45.1)">23</text>
<text x="232.2" y="44.5" transform="rotate(-90 232.2 44.5)">1</text>
<text x="234.7" y="45.1" transform="rotate(-90 234.7 45.1)">48</text>
<text x="237.2" y="45.1" transform="rotate(-90 237.2 45.1)">43</text>
<text x="239.8" y="45.1" transform="rotate(-90 239.8 45.1)">44</text>
<text x="45.6" y="50.5">B6</text>
<text x="45.7" y="48">A6</text>
<text x="205.1" y="49.3">26</text>
<text x="252.7" y="49.3">2</text>
<text x="252.7" y="51.8">3</text>
<text x="45.7" y="58.2">A8</text>
<text x="205.1" y="59.4">46</text>
<text x="205.1" y="56.9">47</text>
<text x="252.7" y="54.4">4</text>
<text x="252.7" y="56.9">5</text>
<text x="252.7" y="59.4">6</text>
<text x="45.6" y="60.7">B8</text>
<text x="252.7" y="62">7</text>
<text x="252.7" y="64.5">8</text>
<text x="26.4" y="67.4" transform="rotate(-90 26.4 67.4)">S1</text>
<text x="34" y="67.3" transform="rotate(-90 34 67.3)">A1</text>
<text x="205.1" y="67.1">56</text>
<text x="252.1" y="69.6">11</text>
<text x="252.7" y="67.1">9</text>
<text x="205.1" y="72.1">53</text>
<text x="205.1" y="77.2">54</text>
<text x="205.1" y="74.7">55</text>
<text x="252.1" y="72.1">12</text>
<text x="252.1" y="74.7">13</text>
<text x="252.1" y="77.2">14</text>
<text x="205.1" y="79.8">51</text>
<text x="205.1" y="82.3">52</text>
<text x="252.1" y="79.8">15</text>
<text x="252.1" y="82.3">16</text>
<text x="32.9" y="88.6">1</text>
<text x="252.1" y="84.8">17</text>
<text x="252.1" y="87.4">18</text>
<text x="252.1" y="89.9">27</text>
<text x="32.9" y="91.2">2</text>
<text x="32.9" y="93.7">3</text>
<text x="205.1" y="95">20</text>
<text x="252.1" y="92.5">28</text>
<text x="252.1" y="95">29</text>
<text x="32.9" y="96.3">4</text>
<text x="187.9" y="100.1">2</text>
<text x="192.8" y="97.9" transform="rotate(-90 192.8 97.9)">1</text>
<text x="196.8" y="100.1">4</text>
<text x="252.1" y="97.5">30</text>
<text x="252.1" y="100.1">31</text>
<text x="93.7" y="104.8" transform="rotate(-90 93.7 104.8)">1</text>
<text x="140.7" y="106.1" transform="rotate(-90 140.7 106.1)">8</text>
<text x="192.8" y="104.2" transform="rotate(-90 192.8 104.2)">3</text>
<text x="205.1" y="105.2">21</text>
<text x="252.1" y="102.6">32</text>
<text x="252.1" y="105.2">34</text>
<text x="252.1" y="107.7">35</text>
<text x="89.5" y="110.2">2</text>
<text x="97.1" y="110.2">3</text>
<text x="131.4" y="109">1</text>
<text x="131.4" y="111.5">6</text>
<text x="252.1" y="110.2">36</text>
<text x="252.1" y="112.8">37</text>
<text x="131.4" y="116.6">2</text>
<text x="131.4" y="119.1">3</text>
<text x="131.4" y="114">5</text>
<text x="205.1" y="115.3">24</text>
<text x="205.1" y="117.9">25</text>
<text x="252.1" y="117.9">38</text>
<text x="131.4" y="121.7">7</text>
<text x="205.1" y="125.5">19</text>
<text x="252.1" y="120.4">39</text>
<text x="252.1" y="122.9">40</text>
<text x="252.1" y="125.5">41</text>
<text x="140.7" y="129" transform="rotate(-90 140.7 129)">4</text>
<text x="229.6" y="132.8" transform="rotate(-90 229.6 132.8)">57</text>
<text x="29.1" y="172.5">1</text>
<text x="47.6" y="172.5">3</text>
<text x="60.3" y="172.5">2</text>
<text x="29.1" y="175">2</text>
<text x="54.4" y="179.8" transform="rotate(-90 54.4 179.8)">1</text>
</g>
<g font-size="1.8" fill="#0f0f0f">
<text x="82.5" y="31.4">VSYS</text>
<text x="237.4" y="32.6">+3V3</text>
<text x="232.1" y="36.2" transform="rotate(-90 232.1 36.2)">IOVDD</text>
<text x="237.1" y="40" transform="rotate(-90 237.1 40)">ADC_AVDD</text>
<text x="50.7" y="45.4">USB_DM</text>
<text x="50.9" y="47.9">USB_DP</text>
<text x="186.4" y="49.2">RUN</text>
<text x="266.6" y="49.2">GP0</text>
<text x="266.6" y="51.7">GP1</text>
<text x="146.8" y="59.3">ADC_VREF</text>
<text x="186.7" y="59.3">USB_DM R16</text>
<text x="186.7" y="56.8">USB_DP</text>
<text x="266.6" y="59.3">GP4</text>
<text x="266.6" y="54.3">GP2</text>
<text x="266.6" y="56.8">GP3</text>
<text x="86.4" y="60.6">GPIO25</text>
<text x="266.6" y="64.4">GP6</text>
<text x="266.6" y="61.9">GP5</text>
<text x="69.1" y="67">GPIO24</text>
<text x="82.5" y="70.8">GPIO23/BD</text>
<text x="130.8" y="70.8">ADC_AVDD</text>
<text x="186.7" y="67">QSPI_SS</text>
<text x="266.6" y="69.5">GP8</text>
<text x="266.6" y="67">GP7</text>
<text x="186.7" y="77.1">QSPI_SD2</text>
<text x="186.7" y="72">QSPI_SD0</text>
<text x="186.7" y="74.6">QSPI_SD1</text>
<text x="265.3" y="74.6">GP10</text>
<text x="265.3" y="77.1">GP11</text>
<text x="266.6" y="72">GP9</text>
<text x="186.7" y="82.2">QSPI_SCLK</text>
<text x="186.7" y="79.7">QSPI_SD3</text>
<text x="265.3" y="79.7">GP12</text>
<text x="265.3" y="82.2">GP13</text>
<text x="265.3" y="84.7">GP14</text>
<text x="265.3" y="87.3">GP15</text>
<text x="265.3" y="89.8">GP16</text>
<text x="265.3" y="94.9">GP18</text>
<text x="265.3" y="92.4">GP17</text>
<text x="101.3" y="98.8" transform="rotate(-90 101.3 98.8)">VSYS</text>
<text x="265.3" y="97.4">GP19</text>
<text x="265.3" y="100">GP20</text>
<text x="259.5" y="107.6">GPIO23/BD</text>
<text x="263.4" y="105.1">GPIO22</text>
<text x="265.3" y="102.5">GP21</text>
<text x="31.7" y="108.9">QSPI_SS</text>
<text x="83.5" y="110.5" transform="rotate(-90 83.5 110.5)">GPIO29_ADC3</text>
<text x="118.1" y="108.9">QSPI_SS</text>
<text x="118.1" y="114">QSPI_SD0</text>
<text x="118.1" y="111.4">QSPI_SCLK</text>
<text x="263.4" y="112.7">GPIO25</text>
<text x="263.4" y="110.1">GPIO24</text>
<text x="118.1" y="116.5">QSPI_SD1</text>
<text x="118.1" y="119">QSPI_SD2</text>
<text x="265.3" y="117.8">GP26</text>
<text x="118.1" y="121.6">QSPI_SD3</text>
<text x="257.6" y="125.4">GPIO29_ADC3</text>
<text x="265.3" y="120.3">GP27</text>
<text x="265.3" y="122.8">GP28</text>
<text x="25.4" y="134.3">IOVDD</text>
<text x="65.4" y="134.3">IOVDD</text>
<text x="116.8" y="145.7">GP0</text>
<text x="116.8" y="148.2">GP1</text>
<text x="133.3" y="148.2">GP11</text>
<text x="133.3" y="145.7">GP10</text>
<text x="152.4" y="145.7">GP20</text>
<text x="152.4" y="148.2">GP21</text>
<text x="116.8" y="150.8">GP2</text>
<text x="116.8" y="155.9">GP4</text>
<text x="116.8" y="153.3">GP3</text>
<text x="133.3" y="150.8">GP12</text>
<text x="133.3" y="153.3">GP13</text>
<text x="133.3" y="155.9">GP14</text>
<text x="152.4" y="155.9">GP27</text>
<text x="152.4" y="153.3">GP26</text>
<text x="116.8" y="158.4">GP5</text>
<text x="116.8" y="160.9">GP6</text>
<text x="133.3" y="160.9">GP16</text>
<text x="133.3" y="158.4">GP15</text>
<text x="152.4" y="158.4">GP28</text>
<text x="100.9" y="162.2">GPIO22</text>
<text x="116.8" y="163.5">GP7</text>
<text x="116.8" y="166">GP8</text>
<text x="133.3" y="166">GP18</text>
<text x="133.3" y="163.5">GP17</text>
<text x="116.8" y="168.6">GP9</text>
<text x="133.3" y="168.6">GP19</text>
</g>
<g font-size="1.8" fill="#840000">
<text x="147.5" y="32.7">SWD_3V3</text>
<text x="50.7" y="37.7">R2</text>
<text x="75.9" y="41.2" transform="rotate(-90 75.9 41.2)">BAT_5V</text>
<text x="173.5" y="50.5">RUN</text>
<text x="130.1" y="59.3">R14</text>
<text x="194.9" y="59.3">R16</text>
<text x="64.4" y="67.4" transform="rotate(-90 64.4 67.4)">R4</text>
<text x="37" y="89.9">SWD_3V3</text>
<text x="37" y="94.9">SWD_DIO</text>
<text x="37" y="92.4">SWD_CLK</text>
<text x="194.4" y="116.5">SWD_CLK</text>
<text x="194.7" y="119.1">SWD_DIO</text>
<text x="123.3" y="147">GP0</text>
<text x="123.4" y="149.5">GP1</text>
<text x="141.1" y="147">GP10</text>
<text x="141.1" y="149.5">GP11</text>
<text x="160.2" y="149.5">GP21</text>
<text x="160.2" y="147">GP20</text>
<text x="85.8" y="152.1">BAT_5V</text>
<text x="123.4" y="154.6">GP3</text>
<text x="123.4" y="152.1">GP2</text>
<text x="141.1" y="152.1">GP12</text>
<text x="141.1" y="154.6">GP13</text>
<text x="160.2" y="154.6">GP26</text>
<text x="123.4" y="157.2">GP4</text>
<text x="123.4" y="159.7">GP5</text>
<text x="141.1" y="159.7">GP15</text>
<text x="141.1" y="157.2">GP14</text>
<text x="160.2" y="157.2">GP27</text>
<text x="160.2" y="159.7">GP28</text>
<text x="123.3" y="162.2">GP6</text>
<text x="123.4" y="164.8">GP7</text>
<text x="123.4" y="167.3">GP8</text>
<text x="141.1" y="162.2">GP16</text>
<text x="141.1" y="167.3">GP18</text>
<text x="141.1" y="164.8">GP17</text>
<text x="68.7" y="173.7">BAT_5V</text>
<text x="123.4" y="169.9">GP9</text>
<text x="141.1" y="169.9">GP19</text>
<text x="44" y="175.3" transform="rotate(-90 44 175.3)">C4</text>
</g>
<g font-size="1.8" fill="#0000c2">
<text x="80" y="50.6">5V</text>
<text x="83.5" y="50.6">to</text>
<text x="86.5" y="50.6">3V3</text>
<text x="91.2" y="50.6">regulator</text>
<text x="20.3" y="83.6">USB</text>
<text x="25.3" y="83.6">Type</text>
<text x="30.6" y="83.6">C</text>
<text x="55.9" y="83.6">VBUS</text>
<text x="61.9" y="83.6">detector.</text>
<text x="80" y="79.5">(D6)</text>
<text x="80" y="81.5">LED</text>
<text x="80" y="83.6">LED OFF:</text>
<text x="85.4" y="79.5">Power</text>
<text x="85.8" y="81.5">ON:</text>
<text x="89.9" y="83.6">Low</text>
<text x="90.2" y="81.5">High</text>
<text x="92.1" y="79.5">requirement</text>
<text x="94.6" y="83.6">power</text>
<text x="95.6" y="81.5">power</text>
<text x="101.3" y="83.6">consumption.</text>
<text x="102.3" y="81.5">consumption.</text>
<text x="104.6" y="79.5">indicator.</text>
<text x="125.7" y="83.6">ADC_VREF (OUT)</text>
<text x="20.3" y="102.6">Debugger</text>
<text x="20.3" y="119.6">BOOTSEL</text>
<text x="20.3" y="121.7">*</text>
<text x="22.5" y="121.7">This</text>
<text x="27.4" y="121.7">makes</text>
<text x="34.5" y="121.7">`QSPI_SS` to</text>
<text x="47.5" y="121.7">be</text>
<text x="50.9" y="121.7">low</text>
<text x="55.2" y="121.7">if</text>
<text x="57.7" y="121.7">set.</text>
<text x="163.8" y="120.1">Y1</text>
<text x="163.8" y="124.1">1.</text>
<text x="166.8" y="124.1">ESR:</text>
<text x="167.3" y="120.1">Specification</text>
<text x="172.2" y="124.1">40</text>
<text x="175.8" y="124.1">Ohm</text>
<text x="163.8" y="126.2">2.</text>
<text x="163.8" y="128.2">3.</text>
<text x="163.8" y="130.3">4.</text>
<text x="166.8" y="126.2">Load</text>
<text x="166.8" y="128.2">Cs</text>
<text x="166.8" y="130.3">Drive</text>
<text x="170.3" y="128.2">(stray):</text>
<text x="172.5" y="126.2">capacitance:</text>
<text x="172.7" y="130.3">level:</text>
<text x="178.4" y="128.2">5pF</text>
<text x="179" y="130.3">100</text>
<text x="183" y="128.2">(Supposed)</text>
<text x="183.8" y="130.3">uW</text>
<text x="185.7" y="126.2">18pF</text>
<text x="80" y="137.4">VBUS</text>
<text x="86.1" y="137.4">monitor</text>
<text x="115.6" y="137.4">QSPI</text>
<text x="121.2" y="137.4">Flash</text>
<text x="163.8" y="134.4">18pF</text>
<text x="169.7" y="134.4">(L)</text>
<text x="173.5" y="134.4">=</text>
<text x="176.3" y="134.4">26</text>
<text x="179.9" y="134.4">pF</text>
<text x="183.3" y="134.4">(C)</text>
<text x="189.9" y="134.4">2</text>
<text x="192.3" y="134.4">+</text>
<text x="195.1" y="134.4">5</text>
<text x="197.4" y="134.4">pF</text>
<text x="200.8" y="134.4">(S).</text>
<text x="80" y="139.5">*</text>
<text x="82.1" y="139.5">this</text>
<text x="86.8" y="139.5">monitors</text>
<text x="96.3" y="139.5">VBUS</text>
<text x="102.4" y="139.5">voltage.</text>
<text x="115.6" y="139.5">W25Qxx</text>
<text x="124" y="139.5">series</text>
<text x="130.8" y="139.5">compatible.</text>
<text x="138.9" y="138">GND</text>
<text x="161.3" y="139.5">RP2040</text>
<text x="169.8" y="139.5">Microprocessor</text>
<text x="128.3" y="149">R1</text>
<text x="147.3" y="146.8">SER</text>
<text x="147.3" y="148.8">LAT</text>
<text x="166.4" y="149.6">TFT</text>
<text x="166.4" y="147.1">TFT</text>
<text x="128.3" y="151">R2</text>
<text x="128.3" y="153.1">R3</text>
<text x="128.3" y="155.1">R4</text>
<text x="147.3" y="154.7">N/A</text>
<text x="147.3" y="150.9">CLK</text>
<text x="166.4" y="152.2">N/A</text>
<text x="166.4" y="155.2">ADC</text>
<text x="21.6" y="158.5">*</text>
<text x="23.7" y="158.5">place</text>
<text x="30" y="158.5">capacitors</text>
<text x="41.1" y="158.5">to</text>
<text x="44.2" y="158.5">IOVDD pins</text>
<text x="56" y="158.5">as</text>
<text x="59.4" y="158.5">near</text>
<text x="64.7" y="158.5">as</text>
<text x="68" y="158.5">possible.</text>
<text x="128.3" y="157.2">R5</text>
<text x="128.3" y="159.2">C5</text>
<text x="128.3" y="161.3">C4</text>
<text x="147.3" y="157.7">I2C</text>
<text x="147.3" y="159.8">EXT</text>
<text x="166.4" y="159.8">TFT</text>
<text x="166.4" y="157.2">EXT</text>
<text x="128.3" y="163.3">C3</text>
<text x="128.3" y="165.3">C2</text>
<text x="128.3" y="167.4">C1</text>
<text x="147.3" y="164.9">TFT</text>
<text x="147.3" y="167.4">TFT</text>
<text x="147.3" y="162.3">TFT</text>
<text x="147.3" y="169.9">TFT</text>
<text x="20.3" y="186.4">Battery:</text>
<text x="28.8" y="186.4">6~12V</text>
<text x="80" y="186.4">Battery</text>
<text x="87.9" y="186.4">monitor</text>
</g>
<g font-size="1.8" fill="#009600">
<text x="64.4" y="77.5" transform="rotate(-90 64.4 77.5)">R5</text>
<text x="96.1" y="162.6" transform="rotate(-90 96.1 162.6)">R7</text>
</g>
</svg>
